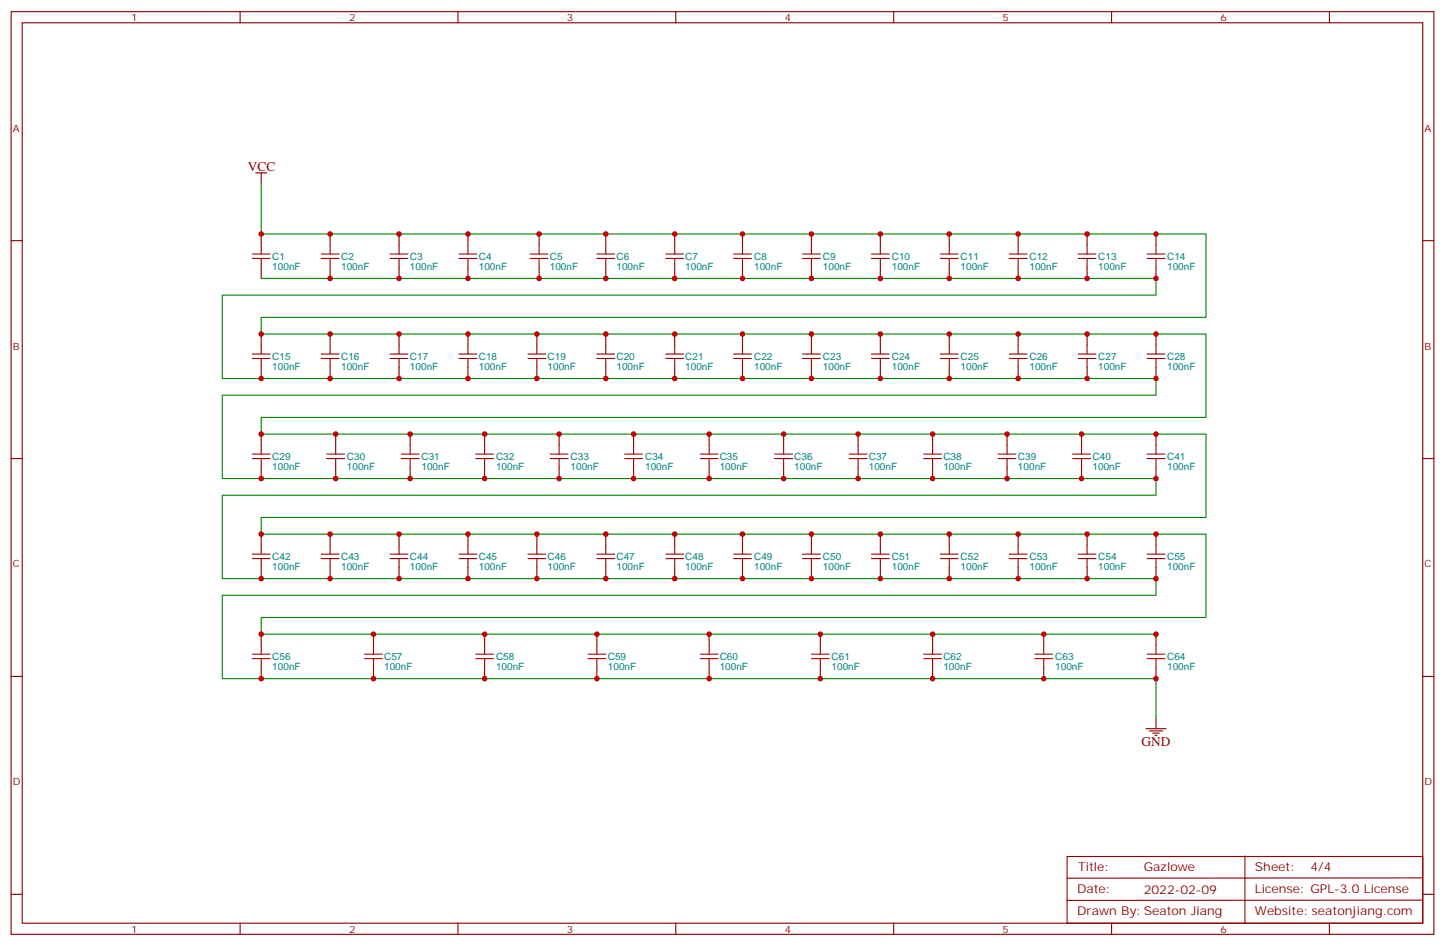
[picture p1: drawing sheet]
<svg xmlns="http://www.w3.org/2000/svg" width="459mm" height="300mm" viewBox="0 0 459 300" stroke-linecap="round" stroke-linejoin="round" font-family="sans-serif">
<g fill="none" stroke="#a10000" stroke-width=".35">
<path d="M82.9 77.8v2.8M104.8 77.8v2.8M126.6 77.8v2.8M148.5 77.8v2.8M171.1 77.8v2.8M192.3 77.8v2.8M214.1 77.8v2.8M235.7 77.8v2.8M257.5 77.8v2.8M279.4 77.8v2.8M301.3 77.8v2.8M323.1 77.8v2.8"/>
<path d="M345 77.8v2.8M366.9 77.8v2.8M80.1 82h5.6M80.1 80.6h5.6M82.9 82v2.8M102 82h5.6M102 80.6h5.6M104.8 82v2.8M123.8 82h5.7M123.8 80.6h5.7M126.6 82v2.8M145.7 82h5.6"/>
<path d="M145.7 80.6h5.6M148.5 82v2.8M168.3 82h5.6M168.3 80.6h5.6M171.1 82v2.8M189.4 82h5.7M189.4 80.6h5.7M192.3 82v2.8M211.3 82h5.7M211.3 80.6h5.7M214.1 82v2.8M232.8 82h5.7"/>
<path d="M232.8 80.6h5.7M235.7 82v2.8M254.7 82h5.6M254.7 80.6h5.6M257.5 82v2.8M276.6 82h5.6M276.6 80.6h5.6M279.4 82v2.8M298.4 82h5.7M298.4 80.6h5.7M301.3 82v2.8M320.3 82h5.7"/>
<path d="M320.3 80.6h5.7M323.1 82v2.8M342.2 82h5.6M342.2 80.6h5.6M345 82v2.8M364.1 82h5.6M364.1 80.6h5.6M366.9 82v2.8M80.1 113.8h5.6M80.1 112.4h5.6M82.9 109.5v2.9M82.9 113.8v2.8"/>
<path d="M102 113.8h5.6M102 112.4h5.6M104.8 109.5v2.9M104.8 113.8v2.8M123.8 113.8h5.7M123.8 112.4h5.7M126.6 109.5v2.9M126.6 113.8v2.8M145.7 113.8h5.6M145.7 112.4h5.6M148.5 109.5v2.9M148.5 113.8v2.8"/>
<path d="M167.6 113.8h5.6M167.6 112.4h5.6M170.4 109.5v2.9M170.4 113.8v2.8M189.4 113.8h5.7M189.4 112.4h5.7M192.3 109.5v2.9M192.3 113.8v2.8M211.3 113.8h5.7M211.3 112.4h5.7M214.1 109.5v2.9M214.1 113.8v2.8"/>
<path d="M232.8 113.8h5.7M232.8 112.4h5.7M235.7 109.5v2.9M235.7 113.8v2.8M254.7 113.8h5.6M254.7 112.4h5.6M257.5 109.5v2.9M257.5 113.8v2.8M276.6 113.8h5.6M276.6 112.4h5.6M279.4 109.5v2.9M279.4 113.8v2.8"/>
<path d="M298.4 113.8h5.7M298.4 112.4h5.7M301.3 109.5v2.9M301.3 113.8v2.8M320.3 113.8h5.7M320.3 112.4h5.7M323.1 109.5v2.9M323.1 113.8v2.8M342.2 113.8h5.6M342.2 112.4h5.6M345 109.5v2.9M345 113.8v2.8"/>
<path d="M364.1 113.8h5.6M364.1 112.4h5.6M366.9 109.5v2.9M366.9 113.8v2.8M80.1 145.5h5.6M80.1 144.1h5.6M82.9 141.3v2.8M82.9 145.5v2.8M103.7 145.5h5.7M103.7 144.1h5.7M106.5 141.3v2.8M106.5 145.5v2.8"/>
<path d="M127.4 145.5h5.6M127.4 144.1h5.6M130.2 141.3v2.8M130.2 145.5v2.8M151 145.5h5.6M151 144.1h5.6M153.8 141.3v2.8M153.8 145.5v2.8M174.6 145.5h5.7M174.6 144.1h5.7M177.4 141.3v2.8M177.4 145.5v2.8"/>
<path d="M198.3 145.5h5.6M198.3 144.1h5.6M201.1 141.3v2.8M201.1 145.5v2.8M222.2 145.5h5.7M222.2 144.1h5.7M225.1 141.3v2.8M225.1 145.5v2.8M245.9 145.5h5.6M245.9 144.1h5.6M248.7 141.3v2.8M248.7 145.5v2.8"/>
<path d="M269.5 145.5h5.7M269.5 144.1h5.7M272.3 141.3v2.8M272.3 145.5v2.8M293.2 145.5h5.6M293.2 144.1h5.6M296 141.3v2.8M296 145.5v2.8M316.8 145.5h5.6M316.8 144.1h5.6M319.6 141.3v2.8M319.6 145.5v2.8"/>
<path d="M340.4 145.5h5.7M340.4 144.1h5.7M343.3 141.3v2.8M343.3 145.5v2.8M364.1 145.5h5.6M364.1 144.1h5.6M366.9 141.3v2.8M366.9 145.5v2.8M80.1 177.3h5.6M80.1 175.9h5.6M82.9 173v2.9M82.9 177.3v2.8"/>
<path d="M102 177.3h5.6M102 175.9h5.6M104.8 173v2.9M104.8 177.3v2.8M123.8 177.3h5.7M123.8 175.9h5.7M126.6 173v2.9M126.6 177.3v2.8M145.7 177.3h5.6M145.7 175.9h5.6M148.5 173v2.9M148.5 177.3v2.8"/>
<path d="M167.6 177.3h5.6M167.6 175.9h5.6M170.4 173v2.9M170.4 177.3v2.8M189.4 177.3h5.7M189.4 175.9h5.7M192.3 173v2.9M192.3 177.3v2.8M211.3 177.3h5.7M211.3 175.9h5.7M214.1 173v2.9M214.1 177.3v2.8"/>
<path d="M232.8 177.3h5.7M232.8 175.9h5.7M235.7 173v2.9M235.7 177.3v2.8M254.7 177.3h5.6M254.7 175.9h5.6M257.5 173v2.9M257.5 177.3v2.8M276.6 177.3h5.6M276.6 175.9h5.6M279.4 173v2.9M279.4 177.3v2.8"/>
<path d="M298.4 177.3h5.7M298.4 175.9h5.7M301.3 173v2.9M301.3 177.3v2.8M320.3 177.3h5.7M320.3 175.9h5.7M323.1 173v2.9M323.1 177.3v2.8M342.2 177.3h5.6M342.2 175.9h5.6M345 173v2.9M345 177.3v2.8"/>
<path d="M364.1 177.3h5.6M364.1 175.9h5.6M366.9 173v2.9M366.9 177.3v2.8M80.1 209h5.6M80.1 207.6h5.6M82.9 204.8v2.8M82.9 209v2.8M115.7 209h5.7M115.7 207.6h5.7M118.5 204.8v2.8M118.5 209v2.8"/>
<path d="M151 209h5.6M151 207.6h5.6M153.8 204.8v2.8M153.8 209v2.8M186.6 209h5.7M186.6 207.6h5.7M189.4 204.8v2.8M189.4 209v2.8M222.2 209h5.7M222.2 207.6h5.7M225.1 204.8v2.8M225.1 209v2.8"/>
<path d="M257.5 209h5.7M257.5 207.6h5.7M260.3 204.8v2.8M260.3 209v2.8M293.2 209h5.6M293.2 207.6h5.6M296 204.8v2.8M296 209v2.8M328.4 209h5.7M328.4 207.6h5.7M331.3 204.8v2.8M331.3 209v2.8"/>
<path d="M364.1 209h5.6M364.1 207.6h5.6M366.9 204.8v2.8M366.9 209v2.8"/>
</g>
<g fill="none" stroke="#870000" stroke-width=".35">
<path d="M3.5 3.7h451.6v292.8h-451.6zM7.1 7.2h444.5v285.8h-444.5zM76.2 3.7v3.5M145.3 3.7v3.5M214.5 3.7v3.5M283.6 3.7v3.5M352.8 3.7v3.5M421.9 3.7v3.5M81.1 54.9h3.6M82.9 54.9v3.5M3.5 76.4h3.6M82.9 74.3v3.5"/>
<path d="M104.8 74.3v3.5M126.6 74.3v3.5M148.5 74.3v3.5M171.1 74.3v3.5M192.3 74.3v3.5M214.1 74.3v3.5M235.7 74.3v3.5M257.5 74.3v3.5M279.4 74.3v3.5M301.3 74.3v3.5M323.1 74.3v3.5M345 74.3v3.5"/>
<path d="M366.9 74.3v3.5M451.6 76.4h3.5M82.9 84.8v3.6M104.8 84.8v3.6M126.6 84.8v3.6M148.5 84.8v3.6M171.1 84.8v3.6M192.3 84.8v3.6M214.1 84.8v3.6M235.7 84.8v3.6M257.5 84.8v3.6M279.4 84.8v3.6"/>
<path d="M301.3 84.8v3.6M323.1 84.8v3.6M345 84.8v3.6M366.9 84.8v3.6M82.9 106v3.5M82.9 116.6v3.5M104.8 106v3.5M104.8 116.6v3.5M126.6 106v3.5M126.6 116.6v3.5M148.5 106v3.5M148.5 116.6v3.5"/>
<path d="M170.4 106v3.5M170.4 116.6v3.5M192.3 106v3.5M192.3 116.6v3.5M214.1 106v3.5M214.1 116.6v3.5M235.7 106v3.5M235.7 116.6v3.5M257.5 106v3.5M257.5 116.6v3.5M279.4 106v3.5M279.4 116.6v3.5"/>
<path d="M301.3 106v3.5M301.3 116.6v3.5M323.1 106v3.5M323.1 116.6v3.5M345 106v3.5M345 116.6v3.5M366.9 106v3.5M366.9 116.6v3.5M82.9 137.8v3.5M106.5 137.8v3.5M130.2 137.8v3.5M153.8 137.8v3.5"/>
<path d="M177.4 137.8v3.5M201.1 137.8v3.5M225.1 137.8v3.5M248.7 137.8v3.5M272.3 137.8v3.5M296 137.8v3.5M319.6 137.8v3.5M343.3 137.8v3.5M366.9 137.8v3.5M3.5 145.5h3.6M82.9 148.3v3.6M106.5 148.3v3.6"/>
<path d="M130.2 148.3v3.6M153.8 148.3v3.6M177.4 148.3v3.6M201.1 148.3v3.6M225.1 148.3v3.6M248.7 148.3v3.6M272.3 148.3v3.6M296 148.3v3.6M319.6 148.3v3.6M343.3 148.3v3.6M366.9 148.3v3.6M451.6 145.5h3.5"/>
<path d="M82.9 169.5v3.5M104.8 169.5v3.5M126.6 169.5v3.5M148.5 169.5v3.5M170.4 169.5v3.5M192.3 169.5v3.5M214.1 169.5v3.5M235.7 169.5v3.5M257.5 169.5v3.5M279.4 169.5v3.5M301.3 169.5v3.5M323.1 169.5v3.5"/>
<path d="M345 169.5v3.5M366.9 169.5v3.5M82.9 180.1v3.5M104.8 180.1v3.5M126.6 180.1v3.5M148.5 180.1v3.5M170.4 180.1v3.5M192.3 180.1v3.5M214.1 180.1v3.5M235.7 180.1v3.5M257.5 180.1v3.5M279.4 180.1v3.5"/>
<path d="M301.3 180.1v3.5M323.1 180.1v3.5M345 180.1v3.5M366.9 180.1v3.5M3.5 214.7h3.6M82.9 201.3v3.5M82.9 211.8v3.6M118.5 201.3v3.5M118.5 211.8v3.6M153.8 201.3v3.5M153.8 211.8v3.6M189.4 201.3v3.5"/>
<path d="M189.4 211.8v3.6M225.1 201.3v3.5M225.1 211.8v3.6M260.3 201.3v3.5M260.3 211.8v3.6M296 201.3v3.5M296 211.8v3.6M331.3 201.3v3.5M331.3 211.8v3.6M366.9 201.3v3.5M366.9 211.8v3.6M451.6 214.7h3.5"/>
<path d="M363.7 231.2h6.4M364.8 232h4.2M365.8 232.7h2.1M366.5 233.4h.7M366.9 227.7v3.5M338.7 271.8h112.9v21.2h-112.9zM395.1 271.6v21.2M451.4 278.6l-112.7 .1M3.5 283.8h3.6M76.2 293v3.5M145.3 293v3.5M214.5 293v3.5"/>
<path d="M283.6 293v3.5M352.8 293v3.5M421.9 293v3.5M451.4 285.7h-112.7M451.6 283.8h3.5"/>
</g>
<path d="M82.9 58.4v15.9h299.9v26.4h-299.9v5.3h299.9v26.5h-299.9v6.3M82.9 88.4h284v5.3h-296.3v26.4h296.3v5.3h-296.3v26.5h296.3v5.3h-296.3v26.4h296.3v5.3h-296.3v26.5h296.3v12.3M82.9 137.8h299.9v26.4h-299.9v5.3h299.9v26.5h-299.9v5.3h284v1" fill="none" stroke="#008700" stroke-width=".35"/>
<g fill="#c00">
<circle cx="82.9" cy="137.8" r=".88"/>
<circle cx="82.9" cy="74.3" r=".88"/>
<circle cx="366.9" cy="88.4" r=".88"/>
<circle cx="366.9" cy="74.3" r=".88"/>
<circle cx="82.9" cy="120.1" r=".88"/>
<circle cx="82.9" cy="106" r=".88"/>
<circle cx="366.9" cy="120.1" r=".88"/>
<circle cx="366.9" cy="106" r=".88"/>
<circle cx="82.9" cy="151.9" r=".88"/>
<circle cx="366.9" cy="151.9" r=".88"/>
<circle cx="366.9" cy="137.8" r=".88"/>
<circle cx="82.9" cy="183.6" r=".88"/>
<circle cx="82.9" cy="169.5" r=".88"/>
<circle cx="366.9" cy="183.6" r=".88"/>
<circle cx="366.9" cy="169.5" r=".88"/>
<circle cx="82.9" cy="215.4" r=".88"/>
<circle cx="82.9" cy="201.3" r=".88"/>
<circle cx="366.9" cy="215.4" r=".88"/>
<circle cx="366.9" cy="201.3" r=".88"/>
<circle cx="153.8" cy="151.9" r=".88"/>
<circle cx="153.8" cy="137.8" r=".88"/>
<circle cx="225.1" cy="151.9" r=".88"/>
<circle cx="225.1" cy="137.8" r=".88"/>
<circle cx="296" cy="151.9" r=".88"/>
<circle cx="296" cy="137.8" r=".88"/>
<circle cx="118.5" cy="215.4" r=".88"/>
<circle cx="118.5" cy="201.3" r=".88"/>
<circle cx="153.8" cy="215.4" r=".88"/>
<circle cx="153.8" cy="201.3" r=".88"/>
<circle cx="189.4" cy="215.4" r=".88"/>
<circle cx="189.4" cy="201.3" r=".88"/>
<circle cx="225.1" cy="215.4" r=".88"/>
<circle cx="225.1" cy="201.3" r=".88"/>
<circle cx="260.4" cy="215.4" r=".88"/>
<circle cx="260.4" cy="201.3" r=".88"/>
<circle cx="296" cy="215.4" r=".88"/>
<circle cx="296" cy="201.3" r=".88"/>
<circle cx="331.3" cy="215.4" r=".88"/>
<circle cx="331.3" cy="201.3" r=".88"/>
<circle cx="104.8" cy="74.3" r=".88"/>
<circle cx="126.6" cy="74.3" r=".88"/>
<circle cx="148.5" cy="74.3" r=".88"/>
<circle cx="192.3" cy="74.3" r=".88"/>
<circle cx="214.1" cy="74.3" r=".88"/>
<circle cx="257.5" cy="74.3" r=".88"/>
<circle cx="279.4" cy="74.3" r=".88"/>
<circle cx="301.3" cy="74.3" r=".88"/>
<circle cx="323.1" cy="74.3" r=".88"/>
<circle cx="345" cy="74.3" r=".88"/>
<circle cx="104.8" cy="106" r=".88"/>
<circle cx="126.6" cy="106" r=".88"/>
<circle cx="148.5" cy="106" r=".88"/>
<circle cx="170.4" cy="106" r=".88"/>
<circle cx="192.3" cy="106" r=".88"/>
<circle cx="214.1" cy="106" r=".88"/>
<circle cx="235.7" cy="106" r=".88"/>
<circle cx="257.5" cy="106" r=".88"/>
<circle cx="279.4" cy="106" r=".88"/>
<circle cx="301.3" cy="106" r=".88"/>
<circle cx="323.1" cy="106" r=".88"/>
<circle cx="345" cy="106" r=".88"/>
<circle cx="106.5" cy="137.8" r=".88"/>
<circle cx="130.2" cy="137.8" r=".88"/>
<circle cx="177.4" cy="137.8" r=".88"/>
<circle cx="201.1" cy="137.8" r=".88"/>
<circle cx="248.7" cy="137.8" r=".88"/>
<circle cx="272.3" cy="137.8" r=".88"/>
<circle cx="319.6" cy="137.8" r=".88"/>
<circle cx="343.3" cy="137.8" r=".88"/>
<circle cx="104.8" cy="169.5" r=".88"/>
<circle cx="126.6" cy="169.5" r=".88"/>
<circle cx="148.5" cy="169.5" r=".88"/>
<circle cx="170.4" cy="169.5" r=".88"/>
<circle cx="192.3" cy="169.5" r=".88"/>
<circle cx="214.1" cy="169.5" r=".88"/>
<circle cx="235.7" cy="169.5" r=".88"/>
<circle cx="257.5" cy="169.5" r=".88"/>
<circle cx="279.4" cy="169.5" r=".88"/>
<circle cx="301.3" cy="169.5" r=".88"/>
<circle cx="323.1" cy="169.5" r=".88"/>
<circle cx="345" cy="169.5" r=".88"/>
<circle cx="104.8" cy="120.1" r=".88"/>
<circle cx="126.6" cy="120.1" r=".88"/>
<circle cx="148.5" cy="120.1" r=".88"/>
<circle cx="170.4" cy="120.1" r=".88"/>
<circle cx="192.3" cy="120.1" r=".88"/>
<circle cx="214.1" cy="120.1" r=".88"/>
<circle cx="235.7" cy="120.1" r=".88"/>
<circle cx="257.5" cy="120.1" r=".88"/>
<circle cx="279.4" cy="120.1" r=".88"/>
<circle cx="301.3" cy="120.1" r=".88"/>
<circle cx="323.1" cy="120.1" r=".88"/>
<circle cx="345" cy="120.1" r=".88"/>
<circle cx="106.5" cy="151.9" r=".88"/>
<circle cx="130.2" cy="151.9" r=".88"/>
<circle cx="177.4" cy="151.9" r=".88"/>
<circle cx="201.1" cy="151.9" r=".88"/>
<circle cx="248.7" cy="151.9" r=".88"/>
<circle cx="272.3" cy="151.9" r=".88"/>
<circle cx="319.6" cy="151.9" r=".88"/>
<circle cx="343.3" cy="151.9" r=".88"/>
<circle cx="104.8" cy="183.6" r=".88"/>
<circle cx="126.6" cy="183.6" r=".88"/>
<circle cx="148.5" cy="183.6" r=".88"/>
<circle cx="170.4" cy="183.6" r=".88"/>
<circle cx="192.3" cy="183.6" r=".88"/>
<circle cx="214.1" cy="183.6" r=".88"/>
<circle cx="235.7" cy="183.6" r=".88"/>
<circle cx="257.5" cy="183.6" r=".88"/>
<circle cx="279.4" cy="183.6" r=".88"/>
<circle cx="301.3" cy="183.6" r=".88"/>
<circle cx="323.1" cy="183.6" r=".88"/>
<circle cx="345" cy="183.6" r=".88"/>
<circle cx="235.7" cy="74.3" r=".88"/>
<circle cx="171.1" cy="88.4" r=".88"/>
<circle cx="171.1" cy="74.3" r=".88"/>
<circle cx="104.8" cy="88.4" r=".88"/>
<circle cx="126.6" cy="88.4" r=".88"/>
<circle cx="148.5" cy="88.4" r=".88"/>
<circle cx="192.3" cy="88.4" r=".88"/>
<circle cx="214.1" cy="88.4" r=".88"/>
<circle cx="235.7" cy="88.4" r=".88"/>
<circle cx="257.5" cy="88.4" r=".88"/>
<circle cx="279.4" cy="88.4" r=".88"/>
<circle cx="301.3" cy="88.4" r=".88"/>
<circle cx="323.1" cy="88.4" r=".88"/>
<circle cx="345" cy="88.4" r=".88"/>
</g>
<g font-size="4.2" fill="#880001">
<text x="78.7" y="54.2">VCC</text>
<text x="362.3" y="236.9">GND</text>
</g>
<text font-size="3.9" fill="#800" x="342.2" y="276.4">Title:</text>
<g font-size="3.9" fill="#880001">
<text x="363" y="276.4">Gazlowe</text>
<text x="398.3" y="276.4">Sheet:</text>
<text x="415.9" y="276.4">4/4</text>
<text x="341.8" y="283.5">Date:</text>
<text x="363" y="283.8">2022-02-09</text>
<text x="398.3" y="283.5">License: GPL-3.0 License</text>
<text x="341.8" y="290.5">Drawn By:Seaton Jiang</text>
<text x="398.3" y="290.5">Website: seatonjiang.com</text>
</g>
<g font-size="3.2" fill="#800">
<text x="41.6" y="6.7">1</text>
<text x="110.8" y="6.7">2</text>
<text x="179.9" y="6.7">3</text>
<text x="249.1" y="6.7">4</text>
<text x="318.2" y="6.7">5</text>
<text x="387.3" y="6.7">6</text>
<text x="4.1" y="41.8">A</text>
<text x="452.1" y="41.8">A</text>
<text x="4.1" y="110.9">B</text>
<text x="452.1" y="110.9">B</text>
<text x="4.1" y="180.1">C</text>
<text x="452.1" y="180.1">C</text>
<text x="4.1" y="249.2">D</text>
<text x="452.1" y="249.2">D</text>
<text x="41.6" y="296">1</text>
<text x="110.8" y="296">2</text>
<text x="179.9" y="296">3</text>
<text x="249.1" y="296">4</text>
<text x="318.2" y="296">5</text>
<text x="387.3" y="296">6</text>
</g>
<g font-size="3.2" fill="#008484">
<text x="86.4" y="82.4">C1</text>
<text x="108.3" y="82.4">C2</text>
<text x="130.1" y="82.4">C3</text>
<text x="152" y="82.4">C4</text>
<text x="174.5" y="82.4">C5</text>
<text x="195.7" y="82.4">C6</text>
<text x="217.5" y="82.4">C7</text>
<text x="239.3" y="82.4">C8</text>
<text x="261.2" y="82.4">C9</text>
<text x="283" y="82.4">C10</text>
<text x="304.9" y="82.4">C11</text>
<text x="326.7" y="82.4">C12</text>
<text x="348.6" y="82.4">C13</text>
<text x="370.4" y="82.4">C14</text>
<text x="86.4" y="85.5">100nF</text>
<text x="108.3" y="85.5">100nF</text>
<text x="130.1" y="85.5">100nF</text>
<text x="152" y="85.5">100nF</text>
<text x="174.5" y="85.5">100nF</text>
<text x="195.7" y="85.5">100nF</text>
<text x="217.5" y="85.5">100nF</text>
<text x="239.3" y="85.5">100nF</text>
<text x="261.2" y="85.5">100nF</text>
<text x="283" y="85.5">100nF</text>
<text x="304.9" y="85.5">100nF</text>
<text x="326.7" y="85.5">100nF</text>
<text x="348.6" y="85.5">100nF</text>
<text x="370.4" y="85.5">100nF</text>
<text x="86.4" y="117.3">100nF</text>
<text x="86.4" y="114.1">C15</text>
<text x="108.3" y="117.3">100nF</text>
<text x="108.3" y="114.1">C16</text>
<text x="130.1" y="117.3">100nF</text>
<text x="130.1" y="114.1">C17</text>
<text x="152" y="117.3">100nF</text>
<text x="152" y="114.1">C18</text>
<text x="173.8" y="117.3">100nF</text>
<text x="173.8" y="114.1">C19</text>
<text x="195.7" y="117.3">100nF</text>
<text x="195.7" y="114.1">C20</text>
<text x="217.5" y="117.3">100nF</text>
<text x="217.5" y="114.1">C21</text>
<text x="239.3" y="117.3">100nF</text>
<text x="239.3" y="114.1">C22</text>
<text x="261.2" y="117.3">100nF</text>
<text x="261.2" y="114.1">C23</text>
<text x="283" y="117.3">100nF</text>
<text x="283" y="114.1">C24</text>
<text x="304.9" y="117.3">100nF</text>
<text x="304.9" y="114.1">C25</text>
<text x="326.7" y="117.3">100nF</text>
<text x="326.7" y="114.1">C26</text>
<text x="348.6" y="117.3">100nF</text>
<text x="348.6" y="114.1">C27</text>
<text x="370.4" y="117.3">100nF</text>
<text x="370.4" y="114.1">C28</text>
<text x="86.4" y="149">100nF</text>
<text x="86.4" y="145.9">C29</text>
<text x="110.1" y="149">100nF</text>
<text x="110.1" y="145.9">C30</text>
<text x="133.8" y="149">100nF</text>
<text x="133.8" y="145.9">C31</text>
<text x="157.4" y="149">100nF</text>
<text x="157.4" y="145.9">C32</text>
<text x="181.1" y="149">100nF</text>
<text x="181.1" y="145.9">C33</text>
<text x="204.8" y="149">100nF</text>
<text x="204.8" y="145.9">C34</text>
<text x="228.4" y="149">100nF</text>
<text x="228.4" y="145.9">C35</text>
<text x="252.1" y="149">100nF</text>
<text x="252.1" y="145.9">C36</text>
<text x="275.8" y="149">100nF</text>
<text x="275.8" y="145.9">C37</text>
<text x="299.4" y="149">100nF</text>
<text x="299.4" y="145.9">C38</text>
<text x="323.1" y="149">100nF</text>
<text x="323.1" y="145.9">C39</text>
<text x="346.8" y="149">100nF</text>
<text x="346.8" y="145.9">C40</text>
<text x="370.4" y="149">100nF</text>
<text x="370.4" y="145.9">C41</text>
<text x="86.4" y="177.6">C42</text>
<text x="108.3" y="177.6">C43</text>
<text x="130.1" y="177.6">C44</text>
<text x="152" y="177.6">C45</text>
<text x="173.8" y="177.6">C46</text>
<text x="195.7" y="177.6">C47</text>
<text x="217.5" y="177.6">C48</text>
<text x="239.3" y="177.6">C49</text>
<text x="261.2" y="177.6">C50</text>
<text x="283" y="177.6">C51</text>
<text x="304.9" y="177.6">C52</text>
<text x="326.7" y="177.6">C53</text>
<text x="348.6" y="177.6">C54</text>
<text x="370.4" y="177.6">C55</text>
<text x="86.4" y="180.8">100nF</text>
<text x="108.3" y="180.8">100nF</text>
<text x="130.1" y="180.8">100nF</text>
<text x="152" y="180.8">100nF</text>
<text x="173.8" y="180.8">100nF</text>
<text x="195.7" y="180.8">100nF</text>
<text x="217.5" y="180.8">100nF</text>
<text x="239.3" y="180.8">100nF</text>
<text x="261.2" y="180.8">100nF</text>
<text x="283" y="180.8">100nF</text>
<text x="304.9" y="180.8">100nF</text>
<text x="326.7" y="180.8">100nF</text>
<text x="348.6" y="180.8">100nF</text>
<text x="370.4" y="180.8">100nF</text>
<text x="86.4" y="209.4">C56</text>
<text x="121.9" y="209.4">C57</text>
<text x="157.4" y="209.4">C58</text>
<text x="192.9" y="209.4">C59</text>
<text x="228.4" y="209.4">C60</text>
<text x="263.9" y="209.4">C61</text>
<text x="299.4" y="209.4">C62</text>
<text x="334.9" y="209.4">C63</text>
<text x="370.4" y="209.4">C64</text>
<text x="86.4" y="212.5">100nF</text>
<text x="121.9" y="212.5">100nF</text>
<text x="157.4" y="212.5">100nF</text>
<text x="192.9" y="212.5">100nF</text>
<text x="228.4" y="212.5">100nF</text>
<text x="263.9" y="212.5">100nF</text>
<text x="299.4" y="212.5">100nF</text>
<text x="334.9" y="212.5">100nF</text>
<text x="370.4" y="212.5">100nF</text>
</g>
</svg>
